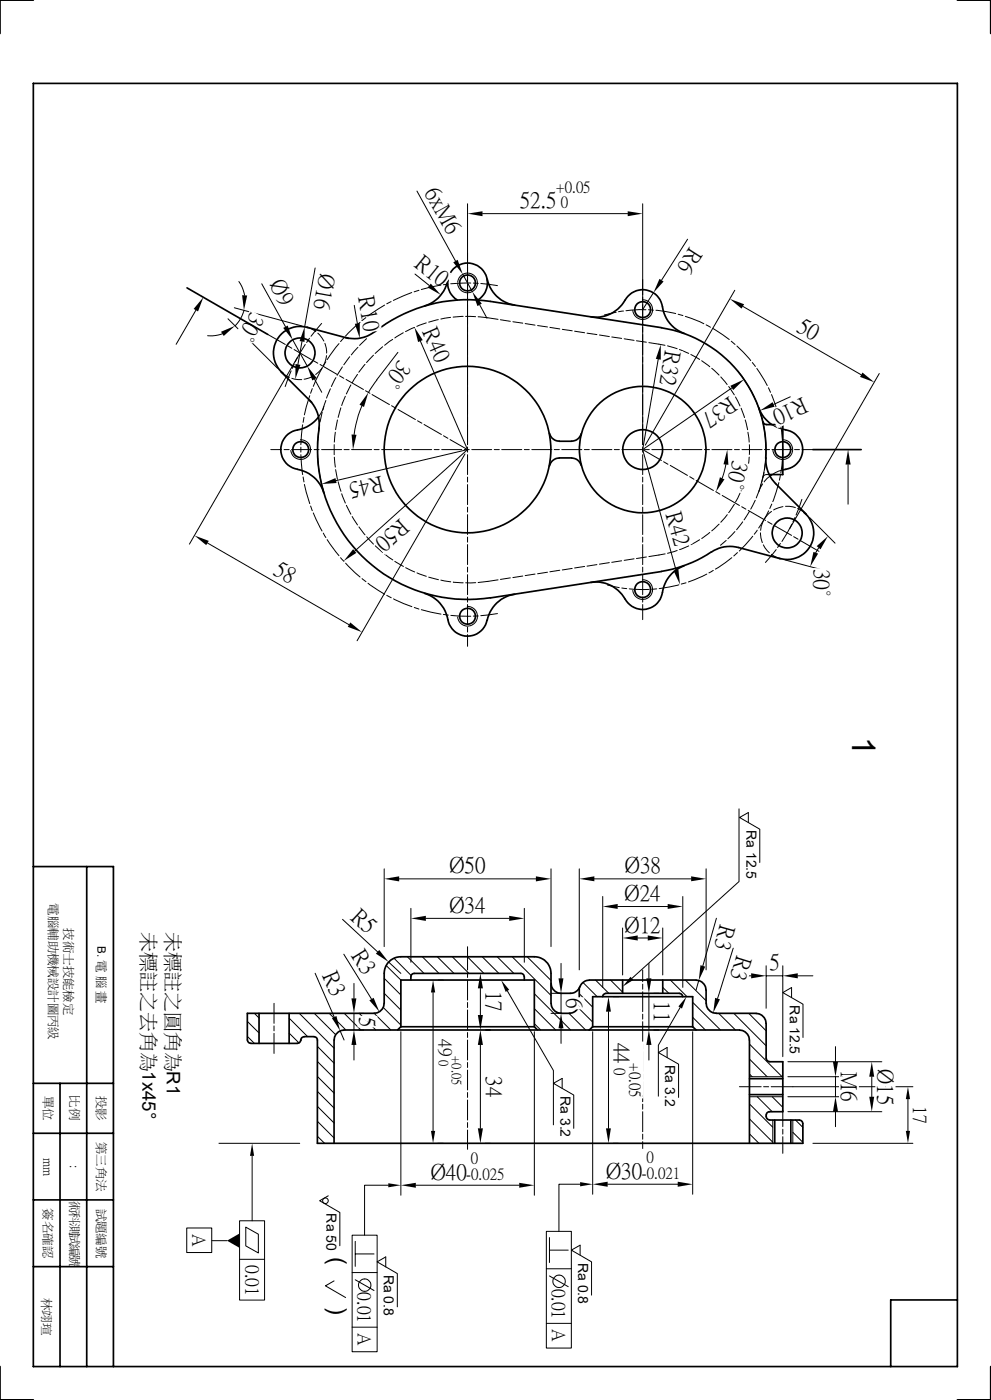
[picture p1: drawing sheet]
<svg xmlns="http://www.w3.org/2000/svg" width="297mm" height="420mm" viewBox="0 0 297 420" stroke-linecap="round" stroke-linejoin="round" font-family="sans-serif">
<g fill="none" stroke="#000" stroke-width=".51">
<path d="M10 0h-10v10M286.9 0h10v10M10 25h276.9v385h-276.9zM92 98.2l12.4 3.3M92.3 98.3a8 8 0 0 0-9.4 3.8 8 8 0 0 0 2 10M134.2 83.9a10.1 10.1 0 0 1-6.9 7.9M137 90a6 6 0 0 1-1.4-9 6 6 0 0 1 9.1 0 6 6 0 0 1-1.4 9M146 83.7a9.9 9.9 0 0 0 8.3 7.8M177.1 95a10.2 10.2 0 0 0 10.7-5.6 6.1 6.1 0 0 1 6.7-2.2 6.1 6.1 0 0 1 4.2 5.7 10 10 0 0 0 6.4 7.1M84.2 111.5l9.2 9.2M103.6 101.3a10.2 10.2 0 0 0 8.8-1.8 45.4 45.4 0 0 1 34.6-9.1l51.2 7.9a37 37 0 0 1 31.3 39.2M89.1 129a6 6 0 0 0-4.9 5.9 6 6 0 0 0 4.9 5.9"/>
<path d="M92.8 120.1a10.9 10.9 0 0 1 2.6 10.5 45 45 0 0 0 51.6 48.7M95.5 125.1a10.3 10.3 0 0 1-6.3 3.9M164.7 130a3.1 3.1 0 0 0 2.9 2.3M167.6 137.4a3.1 3.1 0 0 0-2.9 2.4M167.6 137.4h3.7M167.6 132.4h3.7M171.3 137.4a3 3 0 0 1 2.9 2.3M174.2 130.1a3 3 0 0 1-2.9 2.2M227.5 122.4a9.6 9.6 0 0 0 3.9 5M228.7 126.6l.4 .5 .6 .2 4.9 .1v15h-4.1M229.6 137.3a9.9 9.9 0 0 0 2.9 7.8l9.1 9.1M234.6 128.8a6.1 6.1 0 0 1 6 6.1 6.1 6.1 0 0 1-6 6.1"/>
<path d="M89.2 140.8a10.1 10.1 0 0 1 7.8 7M231.4 142.4l-.7 .4M240.9 153.7a8 8 0 0 1 2.1 10 8 8 0 0 1-9.4 3.8M127.3 178a10.3 10.3 0 0 1 7.1 8.6 6 6 0 0 0 6 4.2 6 6 0 0 0 5.6-4.7M154.3 178.3a9.9 9.9 0 0 0-8.3 7.8M205.1 169.7a10.3 10.3 0 0 0-6.7 8.7 6.1 6.1 0 0 1-5.5 4.4 6.1 6.1 0 0 1-6-3.8 9.9 9.9 0 0 0-9.8-4.3M213.2 165.6a37.6 37.6 0 0 1-15 5.8l-51.2 8M213.2 165.6a9.8 9.8 0 0 1 8.2-1.3l12.4 3.3M10 260h24v150M26 260v150M123.1 294l.2-1.5 .8-.5h32l.9 .5 .1 1.5M165.2 295a3 3 0 0 0 2.9 3h2.9a3 3 0 0 0 2.8-2"/>
<path d="M173.6 296.4v4.6a3 3 0 0 1-3 3h-2.5a3.1 3.1 0 0 1-2.9-3M173.8 296a3.1 3.1 0 0 1 2.8-2h32a3 3 0 0 1 3 3v4M181.6 298l-.7 .3-.3 .7M181.6 298h22M186.6 294v4M198.6 294v4M203.6 298l.5 .2 .5 .8M74.2 312l.4 .8 .5 .2M75.1 313h14.1M77.6 304v9M86.7 304v9M90.1 312l-.4 .8-.5 .2"/>
<path d="M90.1 312h.1M91.1 311h3M91.1 311l-.6 .3-.3 .7M94.1 311l.6 .1 .4 .9v31h145.5v-6l-.5-.8-.5-.2M100.1 312v31M115.1 301a3 3 0 0 1-3 3h-38v8M119.1 309h42M120.1 308l-1 1h-16a3.1 3.1 0 0 0-2.9 3M120.1 308h40M120.1 308v-14h40v14M160.1 308l1 1h15.5M165.1 301v-9a5.1 5.1 0 0 0-5-5h-40a5.1 5.1 0 0 0-5 5v9"/>
<path d="M176.6 309h32M177.6 308v-9h30v9M177.6 308l-1 1M177.6 308h30M207.6 308l1 1h13a3.1 3.1 0 0 1 3 3M211.7 301a3 3 0 0 0 2.9 3h12M224.6 312v31M226.6 304a3 3 0 0 1 3 3M229.6 307l.1 10.5 .1 .5 .8 .5M230.6 318.5h4v15h-4a1.24 1.24 0 0 0-1 1.2 1.24 1.24 0 0 0 1 1.3h9M10 340h24M10 325h24"/>
<path d="M18 325v85M224.6 323.6h10M224.6 328.4h10M232.2 336v7M237 336v7M10 360h24M10 380h24M286.9 390h-19.9v20M0 410v9.9h10M296.9 410v9.9h-10"/>
<circle cx="140.1" cy="84.9" r="2.38"/>
<circle cx="192.6" cy="92.9" r="2.38"/>
<circle cx="89.9" cy="105.9" r="4.5"/>
<circle cx="90.1" cy="134.9" r="2.38"/>
<circle cx="140.1" cy="134.9" r="25"/>
<circle cx="192.6" cy="134.9" r="6"/>
<circle cx="192.6" cy="134.9" r="19"/>
<circle cx="234.6" cy="134.9" r="2.38"/>
<circle cx="235.9" cy="159.9" r="4.5"/>
<circle cx="192.6" cy="176.9" r="2.38"/>
<circle cx="140.1" cy="184.9" r="2.38"/>
</g>
<g fill="none" stroke="#000" stroke-width=".3">
<path d="M140.1 75.9v3.5M92 98.2l1 .3 1.7 1M95.2 99.9l1.9 2.4M96.4 97l-3.2 3.9M120.9 99.8l-2.6 1.6M124.2 98.2l-2.7 1.3M127.8 96.9l-2.9 1M131.4 95.9l-2.9 .7M135 95.2l-2.9 .5M138.8 94.9l-3 .2M139.5 94.9l3 .1M140 81.9a2.97 2.97 0 0 1 3.1 2.8 2.97 2.97 0 0 1-2.8 3.1 2.97 2.97 0 0 1-3.1-2.7"/>
<path d="M140.1 80.1v1.5M140.1 82.4v6M140.1 89.2v1.4M140.1 91.4v6M140.1 98.1v1.6M143.3 95l6 .8M150 95.9l3 .5M153.7 96.5l3 .4M157.4 97.1l3 .4M161.1 97.7l3 .4M164.8 98.2l3 .5M168.5 98.8l3 .4"/>
<path d="M172.2 99.4l3 .4M175.9 99.9l3 .5M184.7 93.7l-3.6 .8M186.9 93.3l-1.5 .2M192.5 89.9a2.97 2.97 0 0 1 3.1 2.8 2.97 2.97 0 0 1-2.8 3.1 2.97 2.97 0 0 1-3.1-2.7M192.6 83.9v4.5M192.6 89.2v1.4M192.6 91.4v6M192.6 98.1v1.6M193.6 92.9l-6 .3M194.4 92.9l1.4 .1M196.6 93.1l5.9 1"/>
<path d="M203.2 94.3l1.5 .4M205.4 94.9l5.5 2.2M211.6 97.5l1.3 .7M213.6 98.5l5 3.4M80.3 100.3l5.2 3M84.2 111.5l2.5 1.7M86.2 103.7l1.3 .8M87.2 111.3l-1.7 4.7M87.5 113.5l2.9 .4M88.1 104.9l5.2 3M88.2 109.2l-.7 1.4M91.5 103.3l-3 5.2"/>
<path d="M92.8 101.5l-.9 1.2M93.9 112.8l-1.3 .6-1.5 .3M94 108.2l1.2 .8M95.9 109.3l5.2 3.1M96.6 110.2l-2 2.2M97.4 103l.4 1.4 .1 1.5M97.9 106.7l-.9 2.8M99 116.6l-1.1 2.8M100.7 113.3l-1.4 2.7M101.8 112.7l1.2 .8M102.6 110.1l-1.6 2.5M103.5 118.9l-1.1 2.8"/>
<path d="M103.7 113.8l5.2 3M104.8 107l-1.8 2.4M105.2 115.5l-1.4 2.7M107.1 112.3l-1.6 2.6M107.3 104.2l-2 2.3M109.4 109.3l-1.9 2.4M109.6 117.2l1.3 .8M109.9 101.6l-2.1 2M111.5 118.4l5.2 3M111.9 106.6l-2 2.2M114.7 104l-2.3 2M117.7 101.8l-2.4 1.8"/>
<path d="M140.1 100.4v6M140.1 107.1v1.5M140.1 109.4v6M140.1 116.1v1.5M140.1 118.4v6M179.7 100.5l2.9 .5M183.3 101.1l3 .4M187.1 101.6l2.9 .5M190.8 102.2l2.9 .5M192.6 100.4v6M192.6 107.1v1.5M192.6 109.4v6"/>
<path d="M192.6 116.1v1.5M192.6 118.4v6M194.5 102.8l4.8 .8M200.1 103.8l2.8 .8M203.6 104.9l2.8 1.1M207.1 106.3l2.6 1.5M210.3 108.2l2.4 1.8M213.3 110.5l2.2 2M216 113.1l1.9 2.3M218.4 116l1.7 2.4M219.2 102.4l1.1 .9M220.4 119.1l1.4 2.7"/>
<path d="M220.9 103.8l4.1 4.4M225.5 108.8l.9 1.1M226.8 110.5l3.2 5.2M230.3 116.3l.6 1.4M231.2 118.4l2 5.6M81.2 134.9h3.2M85.1 134.9h1.6M87.4 134.9h6M90 131.9a2.97 2.97 0 0 1 3.1 2.8 2.97 2.97 0 0 1-2.8 3.1 2.97 2.97 0 0 1-3.1-2.7M94.1 134.9h1.5M96.4 134.9h6M96.6 123.7l-.7 2.9"/>
<path d="M97 122l-.4 1.1-1.1 2M97.7 120.1l-.9 2.9M100.2 133.4v3M100.2 137.2l.3 2.9M100.5 129.7l-.3 2.9M101.1 126l-.5 2.9M102.2 122.3l-.9 2.9M103.1 134.9h1.5M105.4 134.9h6M112.1 134.9h1.5M114.4 134.9h6M117.3 121.7l1.4 .8"/>
<path d="M119.3 122.9l5.2 3M121.1 134.9h1.5M123.4 134.9h6M125.1 126.2l1.3 .8M127.1 127.3l5.2 3M130.1 134.9h1.5M132.4 134.9h6M132.9 130.7l1.3 .8M134.9 131.9l5.2 3M139.1 134.9h1.5M140.1 125.1v1.5M140.1 127.4v6"/>
<path d="M140.1 134.1v1.5M140.1 136.4v6M141.4 134.9h6M148.1 134.9h1.5M150.4 134.9h6M157.1 134.9h1.5M159.4 134.9h6M166.1 134.9h1.5M168.4 134.9h6M175.1 134.9h1.5M177.4 134.9h6M184.1 134.9h1.5"/>
<path d="M186.4 134.9h6M192.6 125.1v1.5M192.6 127.4v6M192.6 134.1v1.5M192.6 136.4v6M192.6 134.9l5.6 3.2M193.1 134.9h1.5M195.4 134.9h6M198.9 138.5l1.3 .8M200.9 139.6l5.1 3M202.1 134.9h1.5M204.4 134.9h6"/>
<path d="M211.1 134.9h1.5M213.4 134.9h6M220.1 134.9h1.5M222.1 122.5l1 2.8M222.4 134.9h6M223.4 126l.7 2.9M224.2 129.7l.3 2.9M224.5 137.1l-.3 3M224.6 133.4v3M229.1 134.9h1.5M229.4 138.9l-.3 2.1M231.4 134.9h6"/>
<path d="M231.5 127.5l3 1.2M233.3 124.8l.4 1.4M233.8 127l.8 5.9M234.5 131.9a2.96 2.96 0 0 1 3.1 2.9 2.96 2.96 0 0 1-3 3 2.96 2.96 0 0 1-3-2.9M234.6 135.9l-.6 6M234.6 133.6v1.5M238.1 134.9h1.5M240.4 134.9h3.2M100.6 140.9l.5 2.9M101.3 144.5l.9 2.9M102.4 148.1l1.1 2.8M103.8 151.6l1.4 2.7"/>
<path d="M105.5 154.9l1.6 2.6M107.6 158.1l1.8 2.3M140.1 143.1v1.5M140.1 145.4v6M140.1 152.1v1.5M140.1 154.4v6M192.6 143.1v1.5M192.6 145.4v6M192.6 152.1v1.5M192.6 154.4v6M206.7 143l1.3 .8M208.7 144.1l5.1 3.1"/>
<path d="M212.7 159.7l-2.4 1.8M214.5 147.5l1.3 .8M215.5 157.2l-2.2 2.1M216.5 148.6l5.1 3M218 154.4l-2 2.3M220.1 151.3l-1.7 2.5M220.3 159.5l-2.2 2.1M221.8 148l-1.4 2.6M222.3 152l1.3 .7M222.6 156.5l-1.8 2.4M223.1 144.5l-1 2.8M224.1 140.8l-.7 3"/>
<path d="M224.2 153.1l5.2 3M224.7 153.4l-1.7 2.6M226.4 150.1l-1.4 2.6M226.9 159l-.8 1.3M227.5 147.4l-.8 2M227.9 159.9l.6 2.9M228.1 145.4l-.6 2M228.6 145.2l-1.1 2.2M228.8 156.2l-.7 1.7-.1 1.2M229 141.7l-.7 3M230.1 156.5l1.3 .8M230.4 153.2l-3 5.2"/>
<path d="M230.5 142.4l-1.2 .1-.6 .7M230.8 142.8l-1.8 1.8M231.2 153.4l-.8 .7-1.2 1.5M231.3 151.2l-.6 1.4M232 157.6l5.2 3M233.4 144.8l-1.8 5.7M233.9 142.6l-.3 1.5M234.5 141l-1.1 .3-1.9 1M234.7 152l-2.8 1M235.4 151.9l3 .4M237.3 157.2l-2.9 5.2M238.3 155.2l-.6 1.3"/>
<path d="M239.1 152.5l2.5 1.7M240.3 149.8l-1.7 4.7M109.9 161l2 2.2M112.5 163.7l2.2 2M115.3 166.2l2.4 1.8M118.3 168.4l2.6 1.5M121.6 170.3l2.7 1.3M125 171.9l2.8 1M128.5 173.1l2.9 .8M132.1 174l3 .5M135.8 174.6l3 .2M140.1 161.1v1.5"/>
<path d="M140.1 163.4v6M140.1 170.1v1.5M140.1 172.4v6M140.1 179.1v1.5M142.6 174.8h-3M149.3 173.9l-6 .9M153 173.4l-3 .4M156.7 172.8l-3 .5M160.4 172.2l-3 .5M164.1 171.7l-3 .4M167.8 171.1l-3 .4M171.5 170.5l-3 .5"/>
<path d="M175.2 169.9l-3 .5M178.9 169.4l-3 .4M182.1 175.5l3.5 .8M182.6 168.8l-2.9 .4M186.3 168.2l-3 .5M186.4 176.4l1.4 .2M188.6 176.7l6 .1M190 167.6l-2.9 .5M192.5 173.9a2.97 2.97 0 0 1 3.1 2.8 2.97 2.97 0 0 1-2.8 3.1 2.97 2.97 0 0 1-3.1-2.7M192.6 161.1v1.5M192.6 163.4v6M192.6 170.1v1.5"/>
<path d="M192.6 172.4v6M192.6 179.1v1.5M193.7 167.1l-2.9 .5M196.8 176.7l-1.5 .1M199.3 166.2l-4.8 .8M202.9 165.1l-2.8 .9M203.5 175.4l-5.9 1.2M205.6 174.8l-1.4 .4M206.4 163.7l-2.7 1.2M209.7 161.9l-2.6 1.5M211.8 172.2l-5.5 2.4M213.8 171.1l-1.3 .8"/>
<path d="M217.6 162.1l-1.7 1.5M219.3 167.3l-4.9 3.4M221 165.8l-1.1 1M225.6 160.9l-4 4.4M228.8 163.4l.5 1 1.3 1.4M231.2 166.3l2.6 1.3M232.6 164.9l-3.2 3.8M233.9 163l-.9 1.3M237.9 161l1.3 .8M239.8 162.1l5.6 3.3M140 181.9a2.97 2.97 0 0 1 3.1 2.8 2.97 2.97 0 0 1-2.8 3.1 2.97 2.97 0 0 1-3.1-2.7M140.1 190.4v3.5"/>
<path d="M140.1 181.4v6M140.1 188.1v1.5M192.6 181.4v4.5M115.1 293.5l5 5M115.1 298l5 5M115.7 289.6l4.4 4.4M118.1 287.4l5.1 5.2M122.1 287l5 5M126.6 287l5 5M131.1 287l5 5M135.6 287l4.9 5M140 287l5 5"/>
<path d="M140.1 284v7M140.1 291.8v1.4M140.1 294v6M144.5 287l5 5M149 287l5 5M153.5 287l11.6 11.6M158 287l7.1 7.1M160.1 298.1l10.9 10.9M173.6 298.1l4 4M174.7 294.7l4.3 4.3M178.5 294l4 4M183 294l3.6 3.6"/>
<path d="M192.6 291v3.5M192.6 295.2v1.6M192.6 297.5v6M198.6 296.2l1.8 1.8M200.9 294l5 5M205.4 294l6.2 6.2M220.6 292.7h4.5M229.6 289.7v12.8M229.6 292.7h5M234.6 289.7v27.3M239.1 292.7h4.5M74.1 306.4l3.5 3.5"/>
<path d="M74.1 310.9l2.1 2.1M76.2 304l1.4 1.4M82.1 301v6M82.1 307.8v1.4M82.1 310v6M86.7 305.4l5.5 5.6M86.7 309.9l2.9 3M89.7 304l10.4 10.5M94.2 304l6.4 6.4M95.1 313.9l5 5M95.1 318.4l5 5M98.7 304l5 5"/>
<path d="M103.2 304l5 5M107.7 304l4.9 5M112.1 304l5 5M114.9 302.2l5.2 5.3M140.1 300.7v1.6M140.1 303v6M140.1 309.8v1.4M140.1 312v6M140.1 318.7v1.6M160.1 302.6l6.4 6.4M160.1 307.1l2 1.9M170.5 304l5 5"/>
<path d="M173.3 302.3l4.3 4.3M192.6 304.2v1.5M192.6 306.5v6M192.6 313.3v1.4M192.6 315.5v6M207.6 300.7l8.3 8.3M207.6 305.2l3.8 3.8M215.4 304l5 5M219.9 304l9.7 9.7M224.4 304l5.2 5.2M224.6 313.2l9.8 9.8M224.6 317.7l5.3 5.3"/>
<path d="M234.4 318.5l.2 .2M95.1 322.9l5 5M95.1 327.4l5 5M95.1 331.9l5 5M95.1 336.4l5 5M140.1 339v7M140.1 321v6M140.1 327.7v1.5M140.1 330v6M140.1 336.8v1.4M192.6 322.2v1.6M192.6 324.5v6"/>
<path d="M192.6 331.3v1.4M192.6 333.5v6M221.6 326h6.5M224.6 322.2l.8 .8M224.6 331.2l7 7M224.6 335.7l7 6.9M224.6 329h10M224.6 323h10M226.9 329l4.5 4.5M228.9 326h1.5M231.1 326h6.5M231.4 329l3.2 3.2"/>
<path d="M231.6 336v7M234.6 333v5M234.6 338.8v1.4M237.6 339.7l3 3M237.6 336v7M238.4 336l2.2 2.2M95.1 340.9l2.2 2.1M192.6 342.5v3.5M192.6 340.2v1.6M224.6 340.1l2.9 2.9M234.6 341v5"/>
</g>
<path d="M225.1 292l4.5 .7-4.5 .8zM234.6 292.7l4.5-.7v1.5z" fill="#000"/>
<g fill="#fff">
<path d="M230.4 285.7h3.4l-3.4 6z"/>
<path d="M233.8 285.7v6h-3.4z"/>
</g>
<path d="M194.5 289v4.5M194.5 298v11M196 298h1.5M194.5 313.5v4.5M196 309h1.5" fill="none" stroke="#000" stroke-width=".3"/>
<path d="M193.7 293.5h1.5l-.7 4.5zM194.5 309l.7 4.5h-1.5z" fill="#000"/>
<g fill="#fff">
<path d="M195.5 300.6h5.8v5.8z"/>
<path d="M195.5 300.6l5.8 5.8h-5.8z"/>
</g>
<path d="M186.6 278.4v14.1M198.6 278.4v14.1M191.1 281.4h3" fill="none" stroke="#000" stroke-width=".3"/>
<path d="M186.6 281.4l4.5-.8v1.6zM194.1 280.6l4.5 .8-4.5 .8z" fill="#000"/>
<g fill="#fff">
<path d="M186.9 274.3h11.4l-11.4 6z"/>
<path d="M186.9 280.3l11.4-6v6z"/>
</g>
<path d="M177.6 309.5v48.8M207.6 309.5v48.8M182.1 355.3h21" fill="none" stroke="#000" stroke-width=".3"/>
<path d="M177.6 355.3l4.5-.8v1.5zM203.1 354.5l4.5 .8-4.5 .7z" fill="#000"/>
<g fill="#fff">
<path d="M181.4 344.6h22.4l-22.4 9.6z"/>
<path d="M181.4 354.2l22.4-9.6v9.6z"/>
</g>
<path d="M183.9 299h1.5M182.4 303.5v35M183.9 343h1.5" fill="none" stroke="#000" stroke-width=".3"/>
<path d="M182.4 299l.7 4.5h-1.5zM181.6 338.5h1.5l-.7 4.5z" fill="#000"/>
<g fill="#fff">
<path d="M183.4 312.5h9.6v17z"/>
<path d="M183.4 312.5l9.6 17h-9.6z"/>
</g>
<path d="M180.6 268.9v27.3M185.1 271.9h15M204.6 268.9v27.3" fill="none" stroke="#000" stroke-width=".3"/>
<path d="M180.6 271.9l4.5-.7v1.5zM200.1 271.2l4.5 .7-4.5 .8z" fill="#000"/>
<g fill="#fff">
<path d="M187 264.9h11.3l-11.3 6z"/>
<path d="M187 270.9l11.3-6v6z"/>
</g>
<path d="M173.6 260.6v30.4M178.1 263.7h29M211.6 260.6v30.4" fill="none" stroke="#000" stroke-width=".3"/>
<path d="M173.6 263.7l4.5-.8v1.5zM207.1 262.9l4.5 .8-4.5 .7z" fill="#000"/>
<g fill="#fff">
<path d="M187 256.5h11.2l-11.2 6.1z"/>
<path d="M187 262.6l11.2-6.1v6.1z"/>
</g>
<path d="M165.1 298h3M168.1 289v4.5M168.1 298v6M165.1 304h3M168.1 308.5v4.5" fill="none" stroke="#000" stroke-width=".3"/>
<path d="M167.4 293.5h1.5l-.8 4.5zM168.1 304l.8 4.5h-1.5z" fill="#000"/>
<g fill="#fff">
<path d="M169.2 299.2h5.9v3.6z"/>
<path d="M169.2 299.2l5.9 3.6h-5.9z"/>
</g>
<path d="M144 296.5v8M145.5 292h1.5M145.5 309h1.5" fill="none" stroke="#000" stroke-width=".3"/>
<path d="M144 292l.7 4.5h-1.5zM143.2 304.5h1.5l-.7 4.5z" fill="#000"/>
<g fill="#fff">
<path d="M145 297.4h5.9v6.2z"/>
<path d="M145 297.4l5.9 6.2h-5.9z"/>
</g>
<path d="M144 313.5v25M145.5 309h1.5M145.5 343h1.5" fill="none" stroke="#000" stroke-width=".3"/>
<path d="M144 309l.7 4.5h-1.5zM143.2 338.5h1.5l-.7 4.5z" fill="#000"/>
<g fill="#fff">
<path d="M145 322.6h6v6.8z"/>
<path d="M145 322.6l6 6.8h-6z"/>
</g>
<path d="M120.1 309.5v49.1M160.1 309.5v49.1M124.6 355.6h31" fill="none" stroke="#000" stroke-width=".3"/>
<path d="M120.1 355.6l4.5-.8v1.5zM155.6 354.8l4.5 .8-4.5 .7z" fill="#000"/>
<g fill="#fff">
<path d="M128.8 344.9h22.6l-22.6 9.6z"/>
<path d="M128.8 354.5l22.6-9.6v9.6z"/>
</g>
<path d="M123.1 272.5v16.2M127.6 275.5h25M157.1 272.5v16.2" fill="none" stroke="#000" stroke-width=".3"/>
<path d="M123.1 275.5l4.5-.8v1.6zM152.6 274.7l4.5 .8-4.5 .8z" fill="#000"/>
<g fill="#fff">
<path d="M134.5 268.4h11.3l-11.3 6z"/>
<path d="M134.5 274.4l11.3-6v6z"/>
</g>
<path d="M115.1 260.6v23.4M119.6 263.7h41M165.1 260.6v23.4" fill="none" stroke="#000" stroke-width=".3"/>
<path d="M115.1 263.7l4.5-.8v1.5zM160.6 262.9l4.5 .8-4.5 .7z" fill="#000"/>
<g fill="#fff">
<path d="M134.5 256.5h11.3l-11.3 6.1z"/>
<path d="M134.5 262.6l11.3-6.1v6.1z"/>
</g>
<path d="M106.1 295v4.5M106.1 304v5M106.1 313.5v4.5M107.6 304h1.5M107.6 309h1.5" fill="none" stroke="#000" stroke-width=".3"/>
<path d="M105.3 299.5h1.5l-.7 4.5zM106.1 309l.7 4.5h-1.5z" fill="#000"/>
<g fill="#fff">
<path d="M107.1 304.8h6v3.4z"/>
<path d="M107.1 304.8l6 3.4h-6z"/>
</g>
<path d="M220.2 87.1l-26.8 46.5M222.6 91.9l35.5 20.5M263.5 112.1l-26.8 46.5" fill="none" stroke="#000" stroke-width=".3"/>
<path d="M218.7 89.7l4.3 1.6-.8 1.3zM258.5 111.8l3.5 2.9-4.2-1.6z" fill="#000"/>
<g fill="#fff">
<path d="M241 94.4l5.8 3.4-8.8 1.8z"/>
<path d="M238 99.6l8.8-1.8-3 5.2z"/>
</g>
<path d="M242.7 155.3l7.6 7.6M235.3 168l10.4 2.8M245.4 164.3l-.9 1.5" fill="none" stroke="#000" stroke-width=".3"/>
<path d="M244.8 163.8l3.4-3-2.3 4zM243.8 165.6l1.4 .5-2.4 3.9z" fill="#000"/>
<g fill="#fff">
<path d="M243.4 170.4l5.9 .2-.3 8.3z"/>
<path d="M243.4 170.4l5.6 8.5-6-.2z"/>
</g>
<path d="M217.6 139.4l-1.1 4.1" fill="none" stroke="#000" stroke-width=".3"/>
<path d="M218 134.9l.3 4.5-1.5-.1zM215.8 143.2l1.3 .6-2.5 3.7z" fill="#000"/>
<g fill="#fff">
<path d="M219.2 137.7l5.7 1.5-2.1 8.1z"/>
<path d="M219.2 137.7l3.6 9.6-5.8-1.5z"/>
</g>
<path d="M197.3 107.8l-4.7 27.1" fill="none" stroke="#000" stroke-width=".3"/>
<path d="M198 103.3v4.6l-1.4-.2z" fill="#000"/>
<g fill="#fff">
<path d="M198.9 104.4l5.9 1-1.9 11z"/>
<path d="M198.9 104.4l4 12-5.8-1z"/>
</g>
<path d="M219.3 116.4l-26.7 18.5" fill="none" stroke="#000" stroke-width=".3"/>
<path d="M218.9 115.7l4.2-1.9-3.3 3.2z" fill="#000"/>
<g fill="#fff">
<path d="M218.6 118.2l3.4 4.9-9.1 6.2z"/>
<path d="M209.5 124.4l9.1-6.2-5.7 11.1z"/>
</g>
<path d="M221.2 111.4a37 37 0 0 1 6.7 34.5M192.6 134.9l10 36.1" fill="none" stroke="#000" stroke-width=".3"/>
<path d="M201.9 171.2l1.4-.4 .5 4.5z" fill="#000"/>
<g fill="#fff">
<path d="M199 154l5.6-1.6 3 10.8z"/>
<path d="M199 154l8.6 9.2-5.7 1.5z"/>
</g>
<path d="M236.9 119l-5 2.3" fill="none" stroke="#000" stroke-width=".3"/>
<path d="M227.8 123.2l3.8-2.6 .6 1.4z" fill="#000"/>
<g fill="#fff">
<path d="M240.7 118.5l2.4 5.4-10.1 4.6z"/>
<path d="M230.5 123.1l10.2-4.6-7.7 10z"/>
</g>
<path d="M206.1 71.8l-7.8 12.2M195.8 87.8l-3.2 5.1" fill="none" stroke="#000" stroke-width=".3"/>
<path d="M197.7 83.7l1.2 .8-3.1 3.3z" fill="#000"/>
<g fill="#fff">
<path d="M206.4 73.2l5.1 3.2-4.3 6.7z"/>
<path d="M206.4 73.2l.8 9.9-5.1-3.2z"/>
</g>
<path d="M124.4 82.2l4.3 3.4" fill="none" stroke="#000" stroke-width=".3"/>
<path d="M129.1 85.1l3 3.4-3.9-2.3z" fill="#000"/>
<g fill="#fff">
<path d="M127 75.4l8.7 7-12.4-2.4z"/>
<path d="M123.3 80l12.4 2.4-3.7 4.6z"/>
</g>
<path d="M140.1 61.1v72.3M144.6 64.1h43.5M192.6 61.1v72.3" fill="none" stroke="#000" stroke-width=".3"/>
<path d="M140.1 64.1l4.5-.7v1.5zM188.1 63.4l4.5 .7-4.5 .8z" fill="#000"/>
<g fill="#fff">
<path d="M155.6 53.4h21.6l-21.6 9.7z"/>
<path d="M155.6 63.1l21.6-9.7v9.7z"/>
</g>
<path d="M89.2 107.2l-32.4 56M139.4 136.2l-32.4 56M62.2 162.9l42.4 24.5" fill="none" stroke="#000" stroke-width=".3"/>
<path d="M58.3 160.7l4.3 1.6-.8 1.2zM105 186.7l3.5 3-4.3-1.7z" fill="#000"/>
<g fill="#fff">
<path d="M84 167.4l5.8 3.3-8.8 1.9z"/>
<path d="M81 172.6l8.8-1.9-3 5.2z"/>
</g>
<path d="M106.2 91.6l.9 5.4" fill="none" stroke="#000" stroke-width=".3"/>
<path d="M106.3 97.2l1.5-.3v4.6z" fill="#000"/>
<g fill="#fff">
<path d="M106.8 89l5.8-.9 1.9 11z"/>
<path d="M106.8 89l7.7 10.1-5.9 .9z"/>
</g>
<path d="M94.4 80.4l-3.1 17.6M90.5 102.4l-1.2 6.9" fill="none" stroke="#000" stroke-width=".3"/>
<path d="M88.6 109.2l1.4 .3-1.5 4.2zM91.3 98v4.6l-1.5-.3z" fill="#000"/>
<g fill="#fff">
<path d="M95.3 81.6l6 1.1-2 11.1z"/>
<path d="M95.3 81.6l4 12.2-6-1z"/>
</g>
<path d="M78.4 85.1l7.2 12.9M87.7 101.9l4.4 7.9M94.3 113.7l2.1 4" fill="none" stroke="#000" stroke-width=".3"/>
<path d="M84.9 98.4l1.3-.7 1.5 4.2zM92.1 109.8l2.8 3.6-1.3 .7z" fill="#000"/>
<g fill="#fff">
<path d="M79.9 85.6l5.4-3 3.9 7.1z"/>
<path d="M79.9 85.6l9.3 4.1-5.4 2.9z"/>
</g>
<path d="M68.3 95.6l14.9 14.9M70.2 92.3l20.3 5.5M71.6 84.5l1.1 1.9 .6 2.2M73.2 93.1l-1.1 2.5-1.6 2.1M66.7 100.1l-2.2 .6h-2.3" fill="none" stroke="#000" stroke-width=".3"/>
<path d="M66.3 99.5l4.1-1.8-3.3 3.1zM72.6 88.6h1.5l-1 4.5z" fill="#000"/>
<g fill="#fff">
<path d="M75 92.9l5.1 3.1-4.5 7.1z"/>
<path d="M75 92.9l.6 10.2-5-3.1z"/>
</g>
<path d="M125 57.3l11.5 21M138.7 82.3l2.9 5.2M143.8 91.4l2.1 4" fill="none" stroke="#000" stroke-width=".3"/>
<path d="M135.8 78.7l1.4-.8 1.5 4.4zM141.6 87.5l2.8 3.6-1.3 .7z" fill="#000"/>
<g fill="#fff">
<path d="M126.4 57.7l5.2-2.9 7.5 13.7z"/>
<path d="M126.4 57.7l12.7 10.8-5.2 2.8z"/>
</g>
<path d="M140 81.9a2.98 2.98 0 0 0-2.8 2.8M126 102.3l14.1 32.6" fill="none" stroke="#000" stroke-width=".3"/>
<path d="M124.2 98.2l2.5 3.8-1.4 .6z" fill="#000"/>
<g fill="#fff">
<path d="M125.9 99.4l5.4-2.3 4.4 10.2z"/>
<path d="M125.9 99.4l9.8 7.9-5.4 2.3z"/>
</g>
<path d="M140.1 134.9l-39.4 9.3" fill="none" stroke="#000" stroke-width=".3"/>
<path d="M96.4 145.2l4.1-1.8 .4 1.5z" fill="#000"/>
<g fill="#fff">
<path d="M105.2 150.3l9.3-8.3 1.4 5.8z"/>
<path d="M103.9 144.5l10.6-2.5-9.3 8.3z"/>
</g>
<g fill="none" stroke="#000" stroke-width=".3">
<path d="M107.9 96.7l-4.4 4.1M109.6 95.3l-1.1 .9M115.3 91.5l-5.1 3.3M117.2 90.5l-1.3 .6M123.4 87.8l-5.5 2.3M125.6 87.1l-1.5 .4M132.1 85.6l-5.8 1.3M134.4 85.2l-1.5 .2M141.1 84.9l-6 .2M141.9 84.9l1.4 .1M144.1 85l5 .7M92.8 118.7l-1.6 5.8"/>
<path d="M93.6 116.6l-.5 1.4M96.5 110.5l-2.6 5.4M97.7 108.5l-.8 1.4M101.6 103.1l-3.6 4.8M103 101.4l-.9 1.1M90.2 136.4l.5 6M90.2 134.2v1.4M90.7 127.4l-.5 6M91.1 125.2l-.3 1.5M95.7 128a45.5 45.5 0 0 0 1.5 20.1M140.1 134.9l-33.8 30.4M90.8 143.1l.3 1.5"/>
<path d="M91.2 145.3l1.6 5.8M93.1 151.8l.5 1.4M93.9 153.9l2.6 5.4M96.9 159.9l.8 1.3M98 161.9l3.6 4.8M102.1 167.3l1 1.1M103.6 169l4.3 4.1M108.5 173.6l1.2 .9M110.3 175l5 3.3M115.9 178.6l1.4 .7M117.9 179.7l5.5 2.3M124.2 182.2l1.4 .5"/>
<path d="M126.3 182.9l5.9 1.3M132.9 184.3l1.5 .2M135.1 184.6l6 .3M143.3 184.8h-1.4M149.1 184.1l-5 .6"/>
</g>
<path d="M105.8 164.8l1 1.1-3.8 2.4z" fill="#000"/>
<g fill="#fff">
<path d="M119.8 154.6l4 4.5-8.3 7.4z"/>
<path d="M111.5 162.1l8.3-7.5-4.3 11.9z"/>
</g>
<path d="M112.9 114l-2.5 3.7M119.3 105.7l-6.4 8.3M108.5 121.8l-1.1 2.7-1.3 5.9" fill="none" stroke="#000" stroke-width=".3"/>
<path d="M105.4 130.3l1.4 .1-1 4.5zM110.4 117.7l-1.3 4.4-1.4-.7z" fill="#000"/>
<g fill="#fff">
<path d="M119.5 107.2l4.6 3.6-5.1 6.6z"/>
<path d="M119.5 107.2l-.5 10.2-4.6-3.6z"/>
</g>
<path d="M214.7 275.5l-4 14.3M209.4 294.1l-.8 2.9" fill="none" stroke="#000" stroke-width=".3"/>
<path d="M209.9 289.6l1.5 .4-2 4.1z" fill="#000"/>
<g fill="#fff">
<path d="M215.4 276.7l5.7 1.6-2.1 7.5z"/>
<path d="M215.4 276.7l3.6 9.1-5.6-1.6z"/>
</g>
<path d="M102.7 275.8l10.5 9.7M116.5 288.6l3.6 3.4" fill="none" stroke="#000" stroke-width=".3"/>
<path d="M113.7 285l2.8 3.6-3.9-2.5z" fill="#000"/>
<g fill="#fff">
<path d="M108.2 271.3l5.7 5.3-9.8-.9z"/>
<path d="M104.1 275.7l9.8 .9-4.1 4.4z"/>
</g>
<path d="M94.4 292l5.8 13.1M101.9 309.2l1.2 2.8" fill="none" stroke="#000" stroke-width=".3"/>
<path d="M99.5 305.4l1.3-.6 1.1 4.4z" fill="#000"/>
<g fill="#fff">
<path d="M95.8 292.5l5.5-2.3 3.1 7.1z"/>
<path d="M95.8 292.5l8.6 4.8-5.5 2.3z"/>
</g>
<path d="M56 86.4l24.3 13.9M243.6 134.9h14.5" fill="none" stroke="#000" stroke-width=".51"/>
<path d="M61 89.2l-1.6 4.2-1.4-.7zM254.2 134.9l.7 4.5h-1.5zM249.6 318.5h1.6l-.8 4.5zM250.4 329l.8 4.5h-1.6zM271.5 339.3h1.3l-.7 3.7zM272.1 326l.7 3.7h-1.3z" fill="#000"/>
<path d="M58.7 93l-5.9 10.3M254.2 139.4v11.9M250.4 314v4.5M236.1 323h17.3M236.1 329h17.3M237.6 326h36M250.4 323v6M250.4 333.5v4.5M272.1 329.7v9.6M243.6 343h30" fill="none" stroke="#000" stroke-width=".3"/>
<g fill="#fff">
<path d="M251.5 321.3h5.9v9.4z"/>
<path d="M251.5 321.3l5.9 9.4h-5.9z"/>
</g>
<path d="M236.1 318.5h28.2M236.1 333.5h28.2M261.3 323v6" fill="none" stroke="#000" stroke-width=".3"/>
<path d="M261.3 318.5l.7 4.5h-1.5zM260.5 329h1.5l-.7 4.5z" fill="#000"/>
<g fill="#fff">
<path d="M262.3 320.5h6.1v11.1z"/>
<path d="M262.3 320.5l6.1 11.1h-6.1z"/>
</g>
<g fill="none" stroke="#000" stroke-width=".3">
<path d="M221.5 242.7v21.8l-32.1 29M224.3 246.8v-3l-2.6 1.4 6 3.6v9.9M129.8 297.7v41.6M131.3 294h1.5M152.1 297.3l13.8 23.8v16.3M219.8 284.4l-4.7 15.2M237.2 299.3v-3.1l-2.6 1.6 6.1 3.4v10M199.9 317.2v-3l-2.6 1.6 6.1 3.4v10M203.8 302.3l-6.5 11.3v15.2M168.5 326.5v-3l-2.6 1.5 6.1 3.5v10M65.6 343h24.2M75.6 346.8v19.4"/>
<path d="M98.4 358.7l-2.6 1.5 6.1 3.5v10M116.4 355.6h-7.1v14.9M131.3 343h1.5M173.9 355.3h-6.4v14.1M56 368.4h7.5v7.4h-7.5zM63.5 372.2h4.5M71.8 366.2h7.5v23.8h-7.5zM71.8 377.8h7.5M73.7 368.1l3.7 2.1v5.7l-3.7-2.1zM105.5 370.5h7.5v35h-7.5zM106.5 372.4v7.5M106.5 376.2h5.6"/>
<path d="M163.7 369.4h7.5v35h-7.5zM164.7 371.3v7.5M164.7 375h5.6M173.9 376.5v-3l-2.7 1.5 6.1 3.5v10M100.1 384.3l-2.6 1.4 6.1 3.6M105.5 381.8h7.5M105.5 398.1h7.5M106.5 383.9l5.6 3.2M115.6 380.1v-3l-2.6 1.4 6.1 3.6v9.9M163.7 397h7.5M163.7 380.6h7.5M164.7 382.8l5.6 3.2"/>
<circle cx="97.5" cy="360.2" r=".85"/>
<circle cx="109.3" cy="385.5" r="1.86"/>
<circle cx="167.6" cy="384.4" r="1.86"/>
</g>
<path d="M129.8 294l.6 3.7h-1.2zM150.2 294l2.4 2.9-1 .7zM189 293l.8 1-3.2 2zM214.3 299.3l1.5 .5-2.1 4.1zM205.7 299l-1.3 3.6-1.1-.7zM129.2 339.3h1.2l-.6 3.7zM75.6 343l.6 3.8h-1.3zM116.4 355l3.7 .6-3.7 .6zM173.9 354.6l3.7 .7-3.7 .6zM68 372.2l3.8-2.2v4.4z" fill="#000"/>
<g fill="#fff">
<path d="M220.5 285.7l5.6 1.8-2.3 7.4z"/>
<path d="M220.5 285.7l3.3 9.2-5.6-1.8z"/>
</g>
<path d="M103 286.3l8.3 13.4" fill="none" stroke="#000" stroke-width=".3"/>
<path d="M110.7 300.1l1.3-.8 1.7 4.2z" fill="#000"/>
<g fill="#fff">
<path d="M104.5 286.6l5-3.1 4 6.6z"/>
<path d="M104.5 286.6l9 3.5-5 3.1z"/>
</g>
<text font-size="9.8" x="255.4" y="221.1" transform="rotate(90 255.4 221.1)">1</text>
<g font-size="7">
<text x="98.9" y="377.1" transform="rotate(90 98.9 377.1)">(</text>
<text x="98.9" y="392.1" transform="rotate(90 98.9 392.1)">)</text>
</g>
<g font-size="6.7">
<text x="127.3" y="57.5" transform="rotate(61 127.3 57.5)">6xM6</text>
<text x="155.8" y="62.1">52.5</text>
<text x="207" y="74" transform="rotate(122 207 74)">R6</text>
<text x="96.2" y="82" transform="rotate(100 96.2 82)">Ø16</text>
<text x="124.2" y="79.5" transform="rotate(39 124.2 79.5)">R10</text>
<text x="80.9" y="85.3" transform="rotate(61 80.9 85.3)">Ø9</text>
<text x="107.8" y="89.2" transform="rotate(81 107.8 89.2)">R10</text>
<text x="75.7" y="93.6" transform="rotate(122 75.7 93.6)">30°</text>
<text x="126.9" y="99.4" transform="rotate(66 126.9 99.4)">R40</text>
<text x="238.6" y="98.9" transform="rotate(30 238.6 98.9)">50</text>
<text x="120.1" y="107.9" transform="rotate(128 120.1 107.9)">30°</text>
<text x="199.8" y="104.9" transform="rotate(100 199.8 104.9)">R32</text>
<text x="218.8" y="119.2" transform="rotate(145 218.8 119.2)">R37</text>
<text x="240.7" y="119.5" transform="rotate(155 240.7 119.5)">R10</text>
<text x="114.3" y="143" transform="rotate(167 114.3 143)">R45</text>
<text x="220" y="138.1" transform="rotate(105 220 138.1)">30°</text>
<text x="120.1" y="155.6" transform="rotate(138 120.1 155.6)">R50</text>
<text x="199.9" y="154.1" transform="rotate(75 199.9 154.1)">R42</text>
<text x="81.7" y="171.9" transform="rotate(30 81.7 171.9)">58</text>
<text x="244.3" y="170.6" transform="rotate(92 244.3 170.6)">30°</text>
<text x="134.7" y="261.7">Ø50</text>
<text x="187.3" y="261.7">Ø38</text>
<text x="105" y="275.3" transform="rotate(43 105 275.3)">R5</text>
<text x="134.7" y="273.5">Ø34</text>
<text x="187.2" y="270">Ø24</text>
<text x="187.2" y="279.5">Ø12</text>
<text x="216.2" y="277.3" transform="rotate(106 216.2 277.3)">R3</text>
<text x="105.5" y="286.4" transform="rotate(58 105.5 286.4)">R3</text>
<text x="221.2" y="286.4" transform="rotate(107 221.2 286.4)">R3</text>
<text x="96.9" y="292.5" transform="rotate(67 96.9 292.5)">R3</text>
<text x="230.6" y="290.7">5</text>
<text x="145.9" y="297.2" transform="rotate(90 145.9 297.2)">17</text>
<text x="170.1" y="299.4" transform="rotate(90 170.1 299.4)">6</text>
<text x="108.1" y="305" transform="rotate(90 108.1 305)">5</text>
<text x="196.4" y="300.4" transform="rotate(90 196.4 300.4)">11</text>
<text x="184.3" y="312.8" transform="rotate(90 184.3 312.8)">44</text>
<text x="146" y="322.8" transform="rotate(90 146 322.8)">34</text>
<text x="252.4" y="321.7" transform="rotate(90 252.4 321.7)">M6</text>
<text x="263.3" y="320.7" transform="rotate(90 263.3 320.7)">Ø15</text>
<text x="129.1" y="353.6">Ø40</text>
<text x="181.7" y="353.3">Ø30</text>
</g>
<g font-size="6">
<text x="42.7" y="279.7" transform="rotate(90 42.7 279.7)">未標註之去角為1x45°</text>
<text x="50" y="279.7" transform="rotate(90 50 279.7)">未標註之圓角為R1</text>
</g>
<g font-size="5.6">
<text x="131.7" y="311.7" transform="rotate(90 131.7 311.7)">49</text>
<text x="274" y="331.7" transform="rotate(90 274 331.7)">17</text>
<text x="58" y="370.2" transform="rotate(90 58 370.2)">A</text>
<text x="73.9" y="379.5" transform="rotate(90 73.9 379.5)">0.01</text>
<text x="107.4" y="387.7" transform="rotate(90 107.4 387.7)">0.01</text>
<text x="165.6" y="386.5" transform="rotate(90 165.6 386.5)">0.01</text>
<text x="107.6" y="400" transform="rotate(90 107.6 400)">A</text>
<text x="165.8" y="398.8" transform="rotate(90 165.8 398.8)">A</text>
</g>
<g font-size="4.7">
<text x="166.7" y="57.5">+0.05</text>
<text x="168.1" y="62.1">0</text>
<text x="184.3" y="320.4" transform="rotate(90 184.3 320.4)">0</text>
<text x="188.9" y="319" transform="rotate(90 188.9 319)">+0.05</text>
<text x="139.7" y="353.6">-0.025</text>
<text x="141.1" y="348.9">0</text>
<text x="192.3" y="353.3">-0.021</text>
<text x="193.7" y="348.7">0</text>
</g>
<g font-size="4.2">
<text x="223.7" y="249" transform="rotate(90 223.7 249)">Ra 12.5</text>
<text x="236.7" y="301.6" transform="rotate(90 236.7 301.6)">Ra 12.5</text>
<text x="199.4" y="319.6" transform="rotate(90 199.4 319.6)">Ra 3.2</text>
<text x="167.9" y="328.8" transform="rotate(90 167.9 328.8)">Ra 3.2</text>
<text x="97.9" y="364" transform="rotate(90 97.9 364)">Ra 50</text>
<text x="115.1" y="382.4" transform="rotate(90 115.1 382.4)">Ra 0.8</text>
<text x="173.3" y="378.8" transform="rotate(90 173.3 378.8)">Ra 0.8</text>
</g>
<g font-size="4">
<text x="135.6" y="316.9" transform="rotate(90 135.6 316.9)">+0.05</text>
<text x="131.7" y="318" transform="rotate(90 131.7 318)">0</text>
</g>
<g font-size="3.7">
<text x="14.9" y="271" transform="rotate(90 14.9 271)">電腦輔助機械設計圖丙級</text>
<text x="19.4" y="278.5" transform="rotate(90 19.4 278.5)">技術士技能檢定</text>
<text x="13.3" y="328.8" transform="rotate(90 13.3 328.8)">單位</text>
<text x="21.2" y="328.6" transform="rotate(90 21.2 328.6)">比例</text>
<text x="29.3" y="328.8" transform="rotate(90 29.3 328.8)">投影</text>
<text x="13.2" y="347.3" transform="rotate(90 13.2 347.3)">mm</text>
<text x="29.3" y="342.5" transform="rotate(90 29.3 342.5)">第三角法</text>
<text x="21.2" y="349.5" transform="rotate(90 21.2 349.5)">:</text>
<text x="13.2" y="362.5" transform="rotate(90 13.2 362.5)">簽名確認</text>
<text x="21.2" y="360.2" transform="rotate(90 21.2 360.2)">術科測試編號</text>
<text x="29.3" y="362.6" transform="rotate(90 29.3 362.6)">試題編號</text>
<text x="12.9" y="389.4" transform="rotate(90 12.9 389.4)">林翊瑄</text>
</g>
<text font-size="3.5" x="29.2" y="283.8" transform="rotate(90 29.2 283.8)">B. 電 腦 畫</text>
</svg>
